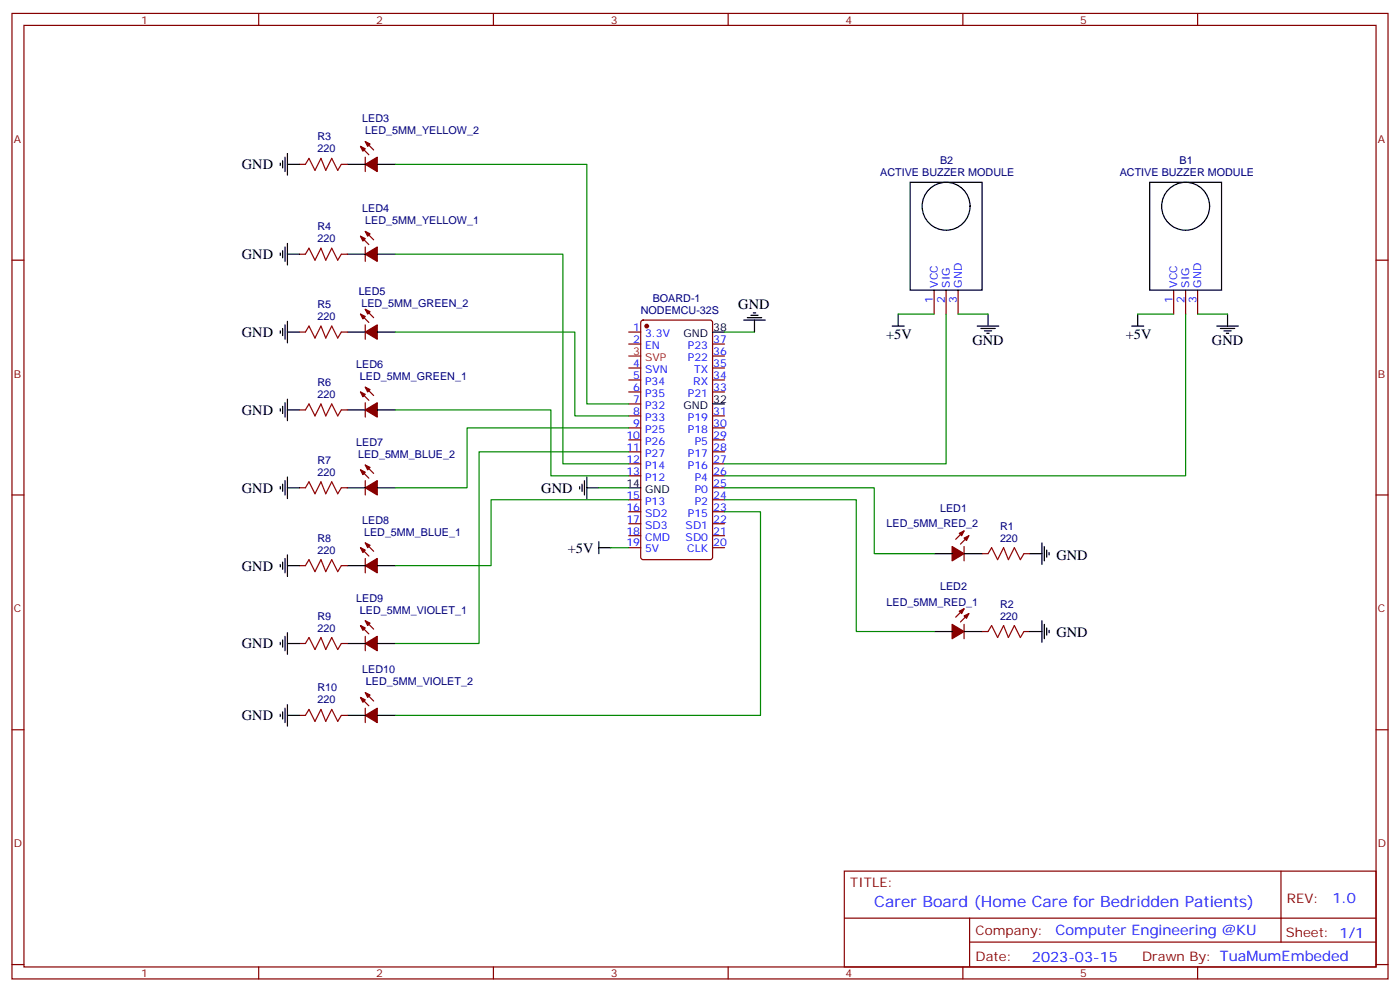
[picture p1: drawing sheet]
<svg xmlns="http://www.w3.org/2000/svg" width="412mm" height="292mm" viewBox="0 0 412 292" stroke-linecap="round" stroke-linejoin="round" font-family="sans-serif">
<g fill="none" stroke="#870000" stroke-width=".35">
<path d="M3.5 4h405.4v284.3h-405.4zM7.1 7.5h398.2v277.3h-398.2zM76.2 4v3.5M145.3 4v3.5M214.5 4v3.5M283.6 4v3.5M352.8 4v3.5M88.2 48.4h1.8M100.5 48.4h1.8M106.2 43.1l2.5 2.5M107.6 46.3v4.2M107.6 41.7l2.5 2.5"/>
<path d="M3.5 76.6h3.6M88.2 74.9h1.8M100.5 74.9h1.8M106.2 69.6l2.5 2.4M107.6 72.7v4.3M107.6 68.2l2.5 2.4M405.3 76.6h3.6M88.2 97.8h1.8M100.5 97.8h1.8M106.2 92.5l2.5 2.5M107.6 95.7v4.2M107.6 91.1l2.5 2.5"/>
<path d="M185.2 97.8h3.5M189 94.5l.4-.2h19.8l.6 .4 .1 69.4-.5 .7h-20l-.6-.4-.1-69.4zM275.2 85.4v7.1M278.7 85.4v7.1M282.2 85.4v7.1M345.7 85.4v7.1M349.2 85.4v7.1M352.8 85.4v7.1M106.2 115.4l2.5 2.5M107.6 118.6v4.2M107.6 114l2.5 2.5M185.2 101.3h3.5"/>
<path d="M185.2 108.4h3.5M185.2 111.9h3.5M185.2 115.4h3.5M185.2 119h3.5M209.9 101.3h3.5M209.9 108.4h3.5M209.9 111.9h3.5M209.9 115.4h3.5M209.9 104.8h3.5M88.2 120.7h1.8M100.5 120.7h1.8M106.2 138.4l2.5 2.4"/>
<path d="M107.6 136.9l2.5 2.5M185.2 122.5h3.5M185.2 126h3.5M185.2 129.5h3.5M185.2 133.1h3.5M185.2 136.6h3.5M209.9 122.5h3.5M209.9 126h3.5M209.9 129.5h3.5M209.9 133.1h3.5M209.9 136.6h3.5M3.5 145.8h3.6"/>
<path d="M88.2 143.7h1.8M100.5 143.7h1.8M107.6 141.5v4.3M107.6 159.9l2.5 2.4M185.2 140.1h3.5M185.2 147.2h3.5M185.2 150.7h3.5M185.2 154.2h3.5M185.2 157.8h3.5M209.9 140.1h3.5M209.9 147.2h3.5M209.9 150.7h3.5"/>
<path d="M209.9 154.2h3.5M209.9 157.8h3.5M209.9 143.7h3.5M284 156.4l-2.5 2.4M285.4 157.8l-2.5 2.4M405.3 145.8h3.6M88.2 166.6h1.8M100.5 166.6h1.8M106.2 161.3l2.5 2.5M107.6 164.5v4.2M185.2 161.3h3.5M209.9 161.3h3.5"/>
<path d="M284 160.9v4.3M284 179.3l-2.5 2.5M289.3 163.1h1.7M301.6 163.1h1.8M88.2 189.5h1.8M100.5 189.5h1.8M106.2 184.2l2.5 2.5M107.6 187.4v4.2M107.6 182.8l2.5 2.5M284 183.9v4.2M285.4 180.7l-2.5 2.5M289.3 186h1.7"/>
<path d="M301.6 186h1.8M3.5 214.9h3.6M88.2 210.7h1.8M100.5 210.7h1.8M106.2 205.4l2.5 2.5M107.6 208.6v4.2M107.6 204l2.5 2.4M405.3 214.9h3.6M248.7 256.5h156.6v28.3h-156.6zM377.3 256.6v20.8M248.7 270.4h156.5M285.6 277.4h119.6"/>
<path d="M285.6 270.4v14.1M3.5 284.1h3.6M76.2 284.8v3.5M145.3 284.8v3.5M214.5 284.8v3.5M283.6 284.8v3.5M352.8 284.8v3.5M405.3 284.1h3.6"/>
</g>
<g fill="#870000" stroke="#870000" stroke-width=".35">
<path d="M282.6 157.1l1.4-.7-.7 1.4z"/>
<path d="M284 158.5l1.4-.7-.7 1.4z"/>
<path d="M280.5 160.9l3.5 2.2-3.5 2.1z"/>
<path d="M282.6 180l1.4-.7-.7 1.4z"/>
<path d="M284 181.4l1.4-.7-.7 1.4z"/>
<path d="M280.5 183.9l3.5 2.1-3.5 2.1z"/>
<path d="M107.6 41.7l1.4 .7-.7 .7z"/>
<path d="M106.2 43.1l1.4 .7-.7 .7z"/>
<path d="M107.6 48.4l3.5-2.1v4.2z"/>
<path d="M107.6 68.2l1.4 .7-.7 .7z"/>
<path d="M106.2 69.6l1.4 .7-.7 .7z"/>
<path d="M107.6 74.9l3.5-2.2v4.3z"/>
<path d="M107.6 91.1l1.4 .7-.7 .7z"/>
<path d="M106.2 92.5l1.4 .7-.7 .7z"/>
<path d="M107.6 97.8l3.5-2.1v4.2z"/>
<path d="M107.6 114l1.4 .7-.7 .7z"/>
<path d="M106.2 115.4l1.4 .7-.7 .7z"/>
<path d="M107.6 120.7l3.5-2.1v4.2z"/>
<path d="M107.6 136.9l1.4 .8-.7 .7z"/>
<path d="M106.2 138.4l1.4 .7-.7 .7z"/>
<path d="M107.6 143.7l3.5-2.2v4.3z"/>
<path d="M107.6 159.9l1.4 .7-.7 .7z"/>
<path d="M106.2 161.3l1.4 .7-.7 .7z"/>
<path d="M107.6 166.6l3.5-2.1v4.2z"/>
<path d="M107.6 182.8l1.4 .7-.7 .7z"/>
<path d="M106.2 184.2l1.4 .7-.7 .7z"/>
<path d="M107.6 189.5l3.5-2.1v4.2z"/>
<path d="M107.6 204l1.4 .7-.7 .7z"/>
<path d="M106.2 205.4l1.4 .7-.7 .7z"/>
<path d="M107.6 210.7l3.5-2.1v4.2z"/>
<circle cx="190.5" cy="96" r=".53"/>
</g>
<path d="M185.2 104.8h3.5" fill="none" stroke="#f00" stroke-width=".35"/>
<g fill="none" stroke="#000" stroke-width=".35">
<path d="M82.5 48v.8M83.3 47.3v2.2M84 46.3v4.2M84.7 48.4h3.5M84.7 45.2v6.4M102.3 48.4h5.3M111.1 48.4h5.3M268.1 53.7h21.2v31.7h-21.2zM338.7 53.7h21.1v31.7h-21.1zM82.5 74.5v.7M83.3 73.8v2.1M84 72.7v4.3"/>
<path d="M84.7 74.9h3.5M84.7 71.7v6.3M102.3 74.9h5.3M111.1 74.9h5.3M82.5 97.4v.7M83.3 96.7v2.1M84 95.7v4.2M84.7 97.8h3.5M84.7 94.6v6.4M102.3 97.8h5.3M111.1 97.8h5.3M209.9 97.8h3.5"/>
<path d="M219.1 94.3h6.3M220.1 93.6h4.3M221.2 92.9h2.1M221.9 92.1h.7M222.2 94.3v3.5M262.8 96h3.5M264.6 92.5v3.5M287.9 96h6.3M288.9 96.7h4.3M290 97.4h2.1M290.7 98.1h.7M291 92.5v3.5"/>
<path d="M333.4 96h3.5M335.1 92.5v3.5M358.4 96h6.4M359.5 96.7h4.2M360.5 97.4h2.2M361.2 98.1h.7M361.6 92.5v3.5M83.3 119.7v2.1M84 118.6v4.2M84.7 117.5v6.4M209.9 119h3.5M82.5 120.4v.7"/>
<path d="M84.7 120.7h3.5M102.3 120.7h5.3M111.1 120.7h5.3M82.5 143.3v.7M83.3 142.6v2.1M84 141.5v4.3M84.7 143.7h3.5M84.7 140.5v6.3M102.3 143.7h5.3M111.1 143.7h5.3M170.7 143.3v.7M171.4 142.6v2.1"/>
<path d="M172.2 141.5v4.3M172.9 143.7h3.5M172.9 140.5v6.3M176.4 159.5v3.6M185.2 143.7h3.5M306.9 159.9v6.3M82.5 166.2v.7M83.3 165.5v2.1M84 164.5v4.2M84.7 166.6h3.5M84.7 163.4v6.4M102.3 166.6h5.3"/>
<path d="M111.1 166.6h5.3M176.4 161.3h3.5M275.2 163.1h5.3M284 163.1h5.3M303.4 163.1h3.5M307.6 160.9v4.3M308.3 162v2.1M309 162.7v.7M82.5 189.2v.7M83.3 188.5v2.1M84 187.4v4.2M84.7 189.5h3.5"/>
<path d="M84.7 186.3v6.4M102.3 189.5h5.3M111.1 189.5h5.3M275.2 186h5.3M284 186h5.3M303.4 186h3.5M306.9 182.8v6.4M307.6 183.9v4.2M308.3 184.9v2.1M309 185.6v.7M82.5 210.3v.7M83.3 209.6v2.1"/>
<path d="M84 208.6v4.2M84.7 210.7h3.5M84.7 207.5v6.4M102.3 210.7h5.3M111.1 210.7h5.3"/>
<circle cx="278.7" cy="60.7" r="7.1"/>
<circle cx="349.2" cy="60.7" r="7.1"/>
</g>
<path d="M90 48.4l1-1.8 1.8 3.6 1.7-3.6 1.5 3.6 1.7-3.6 1.8 3.6 1-1.8M90 74.9l1-1.8 1.8 3.5 1.7-3.5 1.5 3.5 1.7-3.5 1.8 3.5 1-1.7M90 97.8l1-1.8 1.8 3.6 1.7-3.6 1.5 3.6 1.7-3.6 1.8 3.6 1-1.8M90 120.7l1-1.7 1.8 3.5 1.7-3.5 1.5 3.5 1.7-3.5 1.8 3.5 1-1.8M90 143.7l1-1.8 1.8 3.5 1.7-3.5 1.5 3.5 1.7-3.5 1.8 3.5 1-1.7M90 166.6l1-1.8 1.8 3.5 1.7-3.5 1.5 3.5 1.7-3.5 1.8 3.5 1-1.7M291 163.1l1.1-1.8 1.8 3.5 1.7-3.5 1.4 3.5 1.8-3.5 1.8 3.5 1-1.7M90 189.5l1-1.8 1.8 3.6 1.7-3.6 1.5 3.6 1.7-3.6 1.8 3.6 1-1.8M291 186l1.1-1.8 1.8 3.5 1.7-3.5 1.4 3.5 1.8-3.5 1.8 3.5 1-1.7M90 210.7l1-1.8 1.8 3.5 1.7-3.5 1.5 3.5 1.7-3.5 1.8 3.5 1-1.7" fill="none" stroke="#a10000" stroke-width=".35"/>
<g fill="none" stroke="#008700" stroke-width=".35">
<path d="M116.4 48.4h56.5v70.6h12.3M116.4 74.9h49.4v61.7h19.4M116.4 97.8h52.9v24.7h15.9M213.4 97.8h8.8M264.6 92.5h10.6M278.7 92.5v44.1h-65.3M282.2 92.5h8.8M335.1 92.5h10.6M349.2 92.5v47.6h-135.8M352.8 92.5h8.8M116.4 120.7h45.9v19.4h22.9M185.2 126h-47.6v17.7h-21.2"/>
<path d="M185.2 133.1h-44.1v56.4h-24.7M176.4 143.7h8.8M185.2 147.2h-40.6v19.4h-28.2M213.4 150.7h10.6v60h-107.6M213.4 147.2h38.8v38.8h23M213.4 143.7h44.1v19.4h17.7M179.9 161.3h5.3"/>
</g>
<text font-size="4.6" fill="#00f" x="257.5" y="267.1">Carer Board (Home Care for Bedridden Patients)</text>
<g font-size="4.2">
<text x="71.3" y="49.8">GND</text>
<text x="71.3" y="76.3">GND</text>
<text x="217.5" y="91.1">GND</text>
<text x="71.3" y="99.2">GND</text>
<text x="261.1" y="99.9">+5V</text>
<text x="286.5" y="101.7">GND</text>
<text x="331.6" y="99.9">+5V</text>
<text x="357" y="101.7">GND</text>
<text x="71.3" y="122.1">GND</text>
<text x="71.3" y="145.1">GND</text>
<text x="159.5" y="145.1">GND</text>
<text x="167.2" y="162.7">+5V</text>
<text x="311.2" y="164.8">GND</text>
<text x="71.3" y="168">GND</text>
<text x="71.3" y="190.9">GND</text>
<text x="311.2" y="187.7">GND</text>
<text x="71.3" y="212.1">GND</text>
</g>
<g font-size="4.2" fill="#00f">
<text x="392.5" y="265.8">1.0</text>
<text x="310.9" y="275.4">Computer Engineering @KU</text>
<text x="304" y="283.2">2023-03-15</text>
</g>
<g font-size="3.9" fill="#800">
<text x="250.5" y="261.1">TITLE:</text>
<text x="379.1" y="265.8">REV:</text>
<text x="287.4" y="275.3">Company:</text>
<text x="378.7" y="275.9">Sheet: 1/1</text>
<text x="287.4" y="283">Date:</text>
<text x="336.4" y="283.1">Drawn By: TuaMumEmbeded</text>
</g>
<g font-size="3.2" fill="#800">
<text x="41.6" y="6.9">1</text>
<text x="110.8" y="6.9">2</text>
<text x="179.9" y="6.9">3</text>
<text x="249.1" y="6.9">4</text>
<text x="318.2" y="6.9">5</text>
<text x="4.1" y="42.1">A</text>
<text x="405.9" y="42.1">A</text>
<text x="4.1" y="111.2">B</text>
<text x="405.9" y="111.2">B</text>
<text x="4.1" y="180.3">C</text>
<text x="405.9" y="180.3">C</text>
<text x="4.1" y="249.5">D</text>
<text x="405.9" y="249.5">D</text>
<text x="41.6" y="287.8">1</text>
<text x="110.8" y="287.8">2</text>
<text x="179.9" y="287.8">3</text>
<text x="249.1" y="287.8">4</text>
<text x="318.2" y="287.8">5</text>
</g>
<g font-size="3.2" fill="#000080">
<text x="93.5" y="41.3">R3</text>
<text x="106.7" y="36.1">LED3</text>
<text x="107.6" y="39.6">LED_5MM_YELLOW_2</text>
<text x="93.5" y="44.9">220</text>
<text x="259.3" y="51.9">ACTIVE BUZZER MODULE</text>
<text x="276.9" y="48.4">B2</text>
<text x="329.8" y="51.9">ACTIVE BUZZER MODULE</text>
<text x="347.5" y="48.4">B1</text>
<text x="106.7" y="62.5">LED4</text>
<text x="93.5" y="71.3">220</text>
<text x="93.5" y="67.8">R4</text>
<text x="107.6" y="66">LED_5MM_YELLOW_1</text>
<text x="105.7" y="86.7">LED5</text>
<text x="192.3" y="89">BOARD-1</text>
<text x="93.5" y="94.3">220</text>
<text x="93.5" y="90.7">R5</text>
<text x="106.4" y="90.3">LED_5MM_GREEN_2</text>
<text x="188.7" y="92.5">NODEMCU-32S</text>
<text x="93.5" y="113.7">R6</text>
<text x="104.9" y="108.4">LED6</text>
<text x="106" y="111.9">LED_5MM_GREEN_1</text>
<text x="93.5" y="117.2">220</text>
<text x="104.9" y="131.3">LED7</text>
<text x="93.5" y="136.6">R7</text>
<text x="105.5" y="134.8">LED_5MM_BLUE_2</text>
<text x="93.5" y="140.1">220</text>
<text x="106.7" y="154.2">LED8</text>
<text x="261.2" y="155.3">LED_5MM_RED_2</text>
<text x="276.9" y="150.7">LED1</text>
<text x="294.6" y="156">R1</text>
<text x="93.5" y="159.5">R8</text>
<text x="107.2" y="157.8">LED_5MM_BLUE_1</text>
<text x="294.6" y="159.5">220</text>
<text x="93.5" y="163.1">220</text>
<text x="276.9" y="173.6">LED2</text>
<text x="104.9" y="177.2">LED9</text>
<text x="261.2" y="178.4">LED_5MM_RED_1</text>
<text x="294.6" y="178.9">R2</text>
<text x="93.5" y="186">220</text>
<text x="93.5" y="182.5">R9</text>
<text x="106" y="180.7">LED_5MM_VIOLET_1</text>
<text x="294.6" y="182.5">220</text>
<text x="93.5" y="203.6">R10</text>
<text x="106.7" y="198.3">LED10</text>
<text x="107.8" y="201.9">LED_5MM_VIOLET_2</text>
<text x="93.5" y="207.2">220</text>
</g>
<g font-size="3.2" fill="#00f">
<text x="274.8" y="89.2" transform="rotate(-90 274.8 89.2)">1</text>
<text x="276.2" y="84.7" transform="rotate(-90 276.2 84.7)">VCC</text>
<text x="278.3" y="89.2" transform="rotate(-90 278.3 89.2)">2</text>
<text x="279.8" y="84.7" transform="rotate(-90 279.8 84.7)">SIG</text>
<text x="281.9" y="89.2" transform="rotate(-90 281.9 89.2)">3</text>
<text x="283.3" y="84.7" transform="rotate(-90 283.3 84.7)">GND</text>
<text x="345.4" y="89.2" transform="rotate(-90 345.4 89.2)">1</text>
<text x="346.8" y="84.7" transform="rotate(-90 346.8 84.7)">VCC</text>
<text x="348.9" y="89.2" transform="rotate(-90 348.9 89.2)">2</text>
<text x="350.3" y="84.7" transform="rotate(-90 350.3 84.7)">SIG</text>
<text x="352.4" y="89.2" transform="rotate(-90 352.4 89.2)">3</text>
<text x="353.8" y="84.7" transform="rotate(-90 353.8 84.7)">GND</text>
<text x="186.5" y="97.4">1</text>
<text x="186.5" y="101">2</text>
<text x="190" y="99.2">3.3V</text>
<text x="210.1" y="101">37</text>
<text x="190" y="102.7">EN</text>
<text x="202.6" y="106.3">P22</text>
<text x="202.6" y="102.7">P23</text>
<text x="210.1" y="104.5">36</text>
<text x="186.5" y="108">4</text>
<text x="186.5" y="111.5">5</text>
<text x="190" y="109.8">SVN</text>
<text x="190" y="113.3">P34</text>
<text x="204.2" y="113.3">RX</text>
<text x="204.5" y="109.8">TX</text>
<text x="210.1" y="111.5">34</text>
<text x="210.1" y="108">35</text>
<text x="186.5" y="115.1">6</text>
<text x="186.5" y="118.6">7</text>
<text x="190" y="116.8">P35</text>
<text x="202.6" y="116.8">P21</text>
<text x="210.1" y="115.1">33</text>
<text x="186.5" y="122.1">8</text>
<text x="186.5" y="125.7">9</text>
<text x="190" y="120.4">P32</text>
<text x="190" y="123.9">P33</text>
<text x="202.6" y="123.9">P19</text>
<text x="210.1" y="125.7">30</text>
<text x="210.1" y="122.1">31</text>
<text x="184.5" y="129.2">10</text>
<text x="190" y="127.4">P25</text>
<text x="190" y="131">P26</text>
<text x="202.6" y="127.4">P18</text>
<text x="204.7" y="131">P5</text>
<text x="210.1" y="129.2">29</text>
<text x="184.5" y="132.7">11</text>
<text x="184.5" y="136.2">12</text>
<text x="190" y="134.5">P27</text>
<text x="202.6" y="134.5">P17</text>
<text x="210.1" y="136.2">27</text>
<text x="210.1" y="132.7">28</text>
<text x="184.5" y="139.8">13</text>
<text x="190" y="138">P14</text>
<text x="190" y="141.5">P12</text>
<text x="202.6" y="138">P16</text>
<text x="204.7" y="141.5">P4</text>
<text x="210.1" y="143.3">25</text>
<text x="210.1" y="139.8">26</text>
<text x="184.5" y="146.8">15</text>
<text x="190" y="148.6">P13</text>
<text x="204.7" y="148.6">P2</text>
<text x="204.7" y="145.1">P0</text>
<text x="210.1" y="146.8">24</text>
<text x="184.5" y="150.4">16</text>
<text x="184.5" y="153.9">17</text>
<text x="190" y="152.1">SD2</text>
<text x="190" y="155.6">SD3</text>
<text x="202" y="155.6">SD1</text>
<text x="202.6" y="152.1">P15</text>
<text x="210.1" y="153.9">22</text>
<text x="210.1" y="150.4">23</text>
<text x="184.5" y="157.4">18</text>
<text x="184.5" y="160.9">19</text>
<text x="190" y="159.2">CMD</text>
<text x="202" y="159.2">SD0</text>
<text x="210.1" y="160.9">20</text>
<text x="210.1" y="157.4">21</text>
<text x="190" y="162.7">5V</text>
<text x="202.4" y="162.7">CLK</text>
</g>
<g font-size="3.2">
<text x="201.3" y="99.2">GND</text>
<text x="210.1" y="97.4">38</text>
<text x="210.1" y="118.6">32</text>
<text x="201.3" y="120.4">GND</text>
<text x="184.5" y="143.3">14</text>
<text x="190" y="145.1">GND</text>
</g>
<g font-size="3.2" fill="#f00">
<text x="186.5" y="104.5">3</text>
<text x="190" y="106.3">SVP</text>
</g>
</svg>
